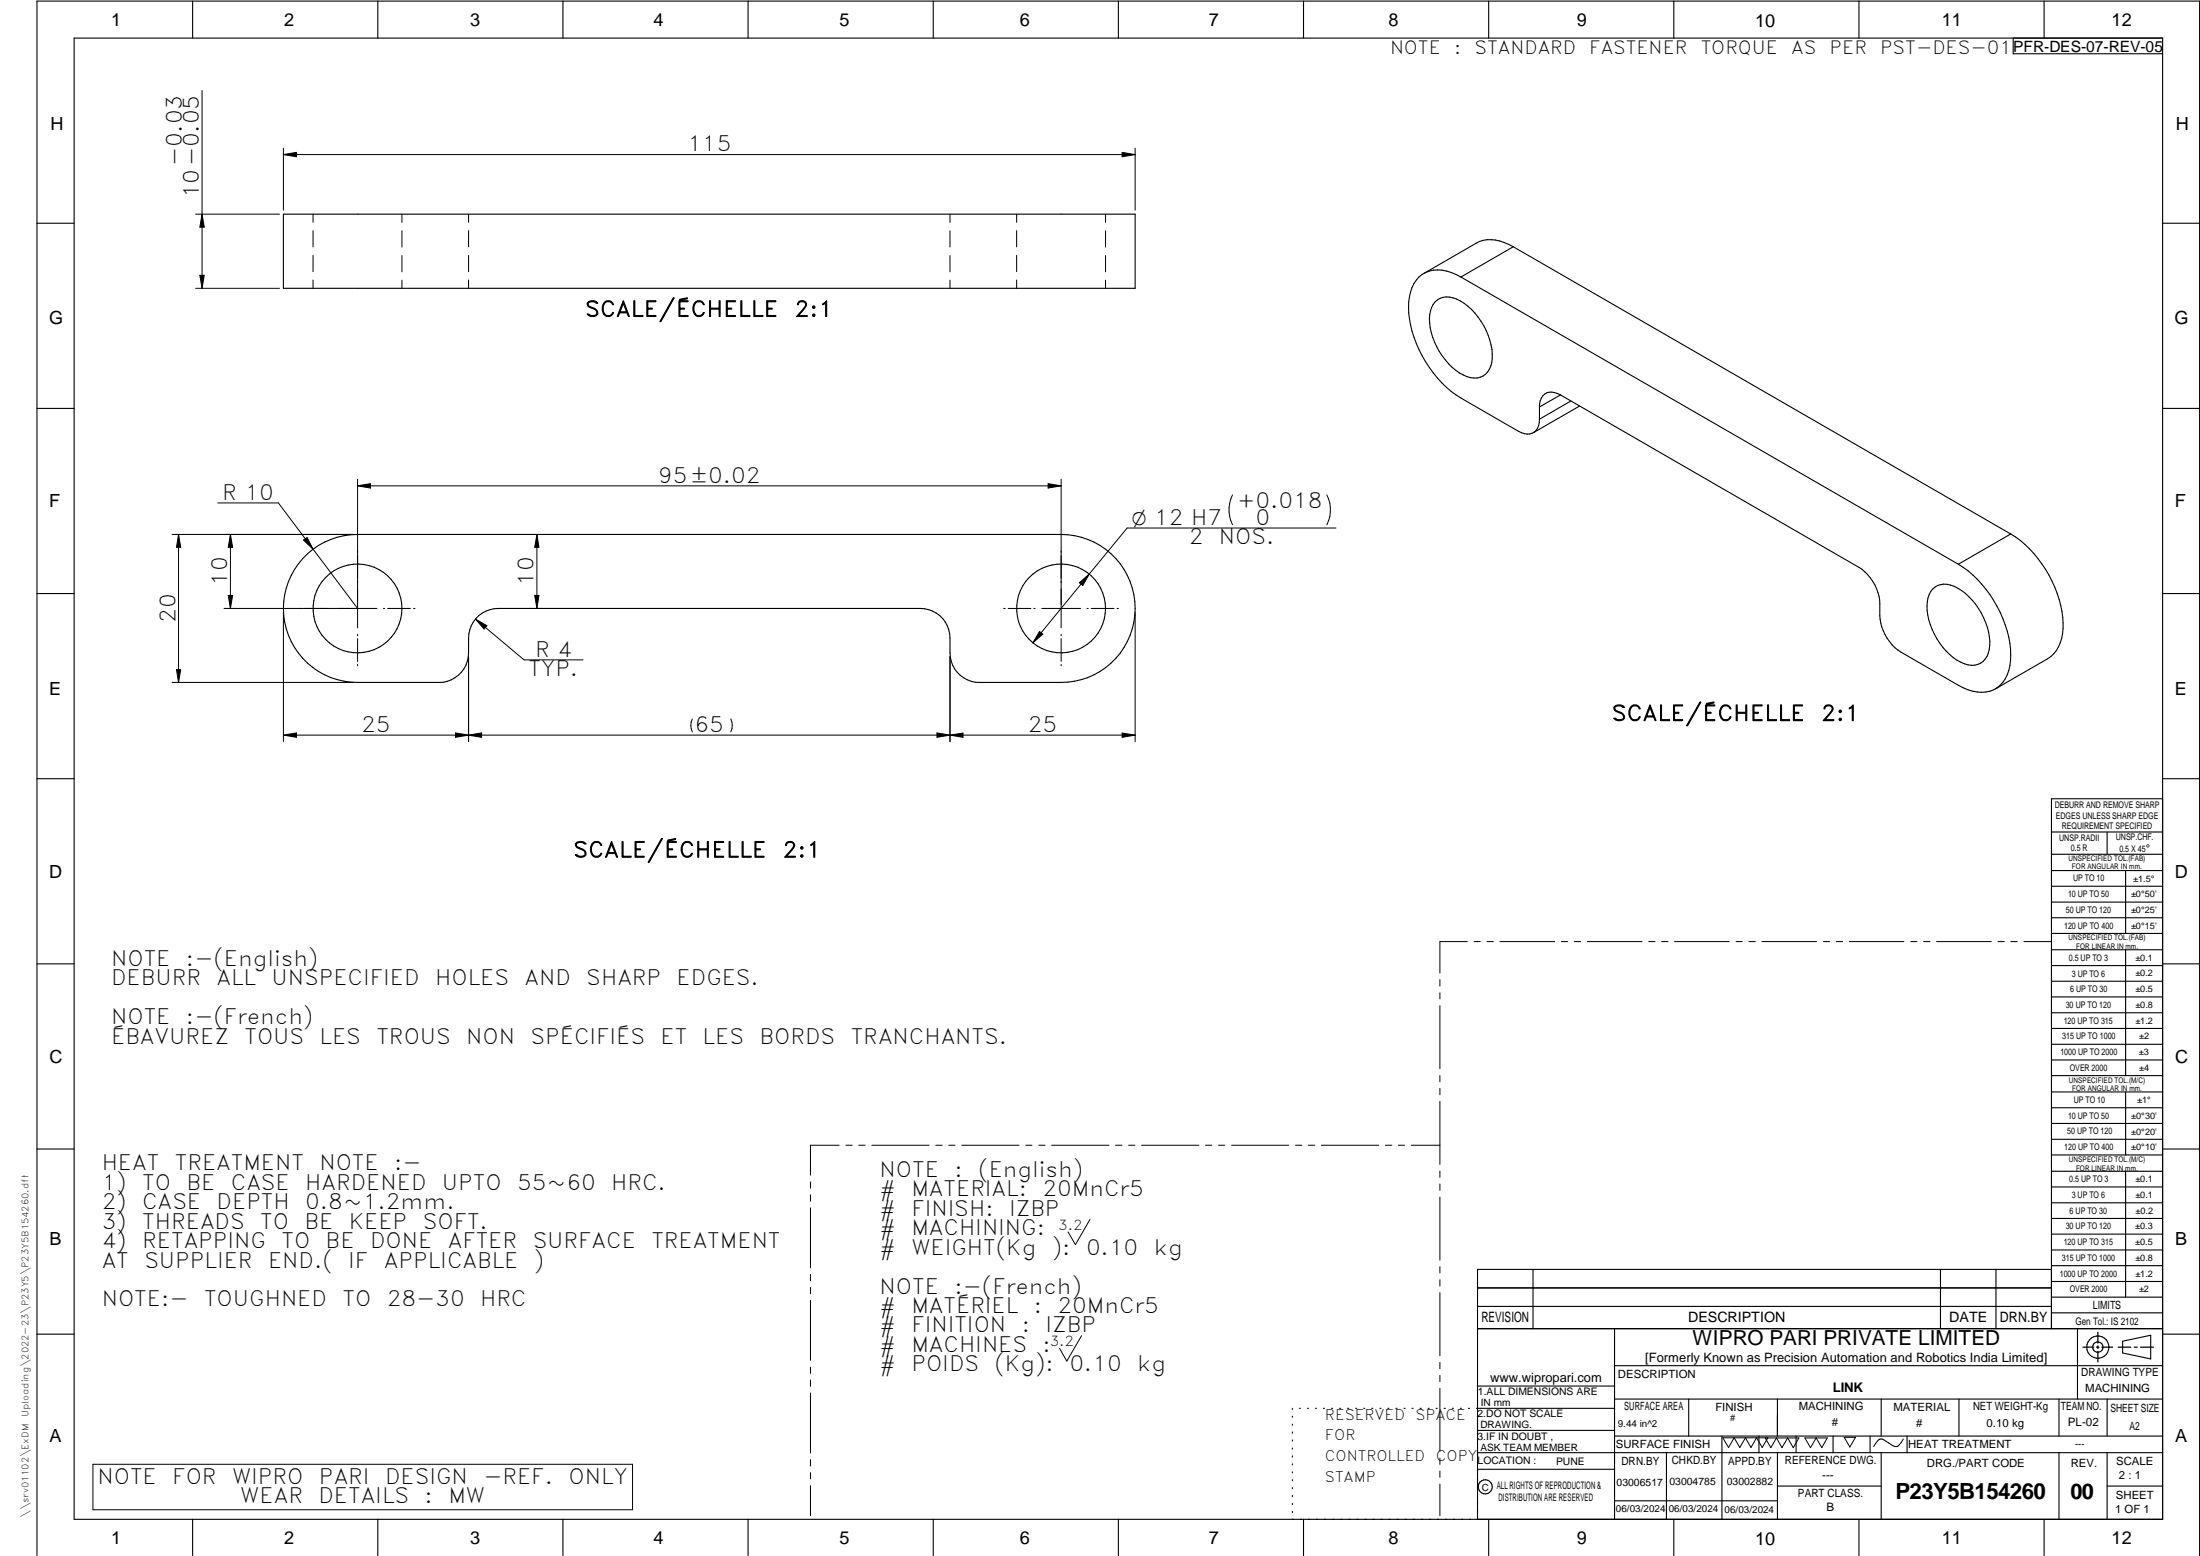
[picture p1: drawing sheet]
<svg xmlns="http://www.w3.org/2000/svg" width="594mm" height="420mm" viewBox="0 0 594 420" stroke-linecap="round" stroke-linejoin="round" font-family="sans-serif">
<g fill="none" stroke="#000" stroke-width=".3">
<path d="M20 10.3h564v400h-564zM52 .3v10M102 .3v10M152 .3v10M202 .3v10M252 .3v10M302 .3v10M352 .3v10M402 .3v10M452 .3v10M502 .3v10M543.6 10.3v4.2h40.4"/>
<path d="M552 .3v10M76.5 57.8h230v20.1h-230zM10 60.3h10M394.5 74.8l134.3 77.6M394.5 74.8a9.9 9.9 0 0 0-10.5-.7 10.3 10.3 0 0 0-3.6 8.9 31.3 31.3 0 0 0 14.1 24.5l15.5 9a3.7 3.7 0 0 0 4.8-.3 4.5 4.5 0 0 0 .9-3M408.6 66.6l134.4 77.6M408.6 66.6a10 10 0 0 0-10-.9l-14.1 8.1M408.6 66.6l-14.1 8.2M584 60.3h10M387.5 81.5a5.3 5.3 0 0 1 6.9-.2 18.4 18.4 0 0 1 8.6 15.4 4.9 4.9 0 0 1-5 5.4 12.1 12.1 0 0 1-8.5-6 16 16 0 0 1-3.2-12.2l.3-.9zM10 110.3h10M415.7 109.9v3.3"/>
<path d="M421.4 106.6a3.7 3.7 0 0 0-4.8 .3 4.5 4.5 0 0 0-.9 3M421.4 106.6l80.6 46.6a12.5 12.5 0 0 1 5.6 9.8 13.6 13.6 0 0 0 3.3 11.1l2.4 2 15.5 8.9a10.5 10.5 0 0 0 9.5 1.3 9 9 0 0 0 4.6-7.9 30.1 30.1 0 0 0-7.8-20.7 25.1 25.1 0 0 0-6.3-5.3M421.4 106.6l-5.7 3.3M424.2 108.3l-8.5 4.9M426.5 109.6l-12.4 7.2M584 110.3h10M81.7 150.8a19.9 19.9 0 0 1 14.9-6.5h189.9a20 20 0 0 1 20 20 20 20 0 0 1-20 20h-22a8 8 0 0 1-8-8 12.6 12.6 0 0 0-1.2-8.3 8 8 0 0 0-6.8-3.7h-114a8 8 0 0 0-8 8 12.8 12.8 0 0 1-1.2 8.3 8.1 8.1 0 0 1-6.8 3.7h-21.9a20 20 0 0 1-18.3-11.9 20 20 0 0 1 3.4-21.6zM521.9 159.1a5.2 5.2 0 0 1 6.8-.3 18.4 18.4 0 0 1 8.6 15.5 5 5 0 0 1-4.9 5.4 13.4 13.4 0 0 1-9.4-7.2 14.3 14.3 0 0 1-2.1-11.9zM543 144.2a30.9 30.9 0 0 1 14.1 25.5 9.6 9.6 0 0 1-4.1 8.1l-14.1 8.2M543 144.2l-14.2 8.2M10 160.3h10M584 160.3h10"/>
<path d="M10 210.3h10M584 215.7h-30v143.1M584 210.3h10M554 224.7h30M554 230.7h30M554 235.1h30M554 239.3h30M569 224.7v6M574 235.1v17M554 243.6h30M554 247.8h30M554 252.1h30"/>
<path d="M554 256.5h30M574 256.5v33.9M10 260.3h10M554 260.7h30M554 265h30M554 269.2h30M554 273.5h30M554 277.7h30M584 260.3h10M554 282h30M554 286.2h30M554 290.4h30"/>
<path d="M554 294.9h30M554 299.1h30M574 294.9v17M10 310.3h10M554 303.4h30M554 307.6h30M554 311.9h30M554 316.3h30M574 316.3v34M584 310.3h10M554 320.5h30M554 324.8h30"/>
<path d="M554 329h30M554 333.2h30M554 337.5h30M399 358.8h185M399 352.8h155M399 347.8h155M414 342.8v16M436 358.8v51.5M524 342.8v16M539 342.8v16M554 341.8h30M554 346h30"/>
<path d="M554 350.3h30M554 354.5h30M554 342.8h-155v67.5M561 358.8v19M10 360.3h10M399 374.3h37M436 368.8h148M436 377.8h148M456 377.8v10M480 377.8v10M508 377.8v10M529 377.8v10"/>
<path d="M556 377.8v10M569 377.8v10M573.2 362.2l7.6-1.6v6.3l-7.6-1.6zM584 360.3h10M349 380.3v.3M349 382.4v.3M349 384.6v.3M349 386.7v.3M349 388.8v.3M349 391v.3M349 393.1v.3M349 395.3v.3"/>
<path d="M349 397.4v.3M349 399.5v.3M350.9 380.3h.2M353.1 380.3h.2M355.2 380.3h.3M357.4 380.3h.3M359.6 380.3h.3M361.7 380.3h.3M363.9 380.3h.3M366.1 380.3h.3M368.3 380.3h.2M370.4 380.3h.3"/>
<path d="M372.6 380.3h.3M374.8 380.3h.3M376.9 380.3h.4M379.1 380.3h.3M381.3 380.3h.3M383.4 380.3h.4M385.6 380.3h.3M387.8 380.3h.3M390 380.3h.3M392.2 380.3h.3M394.3 380.3h.3M396.5 380.3h.3"/>
<path d="M398.7 380.3h37.3M399 386.2h37M399 396.7h37M436 387.8h148M450 392.3v18M465 387.8v22.5M475 387.8v4.5M480 392.3v18M485 387.8v4.5M495 387.8v4.5M505 387.8v4.5M508 392.3v18"/>
<path d="M515 387.8v4.5M556 392.3v18M569 392.3v18M584 392.3h-185M52 410.3v9.7M102 410.3v9.7M152 410.3v9.7M202 410.3v9.7M252 410.3v9.7M302 410.3v9.7M349 401.7v.3M349 403.8v.4"/>
<path d="M349 406v.3M349 408.1v.3M352 410.3v9.7M402 410.3v9.7M436 405.3h44M452 410.3v9.7M480 401.3h28M502 410.3v9.7M552 410.3v9.7M569 401.3h15M10 420v-419.7h584v419.7"/>
<circle cx="96.5" cy="164.3" r="12"/>
<circle cx="286.5" cy="164.3" r="12"/>
<circle cx="566.5" cy="363.8" r="2.99"/>
<circle cx="566.5" cy="363.7" r="1.41"/>
<circle cx="401.1" cy="401.5" r="1.9"/>
</g>
<path d="M566.5 359.7v3M562.5 363.8h2.9M566.1 363.8h.7M566.5 363.4v.7M566.5 364.9v2.8M567.6 363.8h2.9M572 363.8h3.4M576.3 363.8h.8M578 363.8h3.5" fill="none" stroke="#000" stroke-width=".34"/>
<g fill="none" stroke="#000" stroke-width=".27">
<path d="M54.6 24.4v53.5M52.8 57.8h22.7M54.6 57.8l.6 3.5h-1.2zM76.5 40v16.8M76.5 41.7h230M76.5 41.7l3.5-.6v1.2zM84.5 57.8v2.2M108.5 57.8v2.3M126.5 57.8v2.2M256.5 57.8v2.3M274.5 57.8v2.2M298.5 57.8v2.3"/>
<path d="M303 41.1l3.5 .6-3.5 .6zM306.5 40v16.8M52.8 77.9h22.7M54 74.3h1.2l-.6 3.6zM84.5 62.3v4.4M84.5 69v4.4M84.5 75.6v2.3M108.5 62.3v4.4M108.5 69v4.4M108.5 75.6v2.3M126.5 62.3v4.4M126.5 69v4.4"/>
<path d="M126.5 75.6v2.3M256.5 62.3v4.4M256.5 69v4.4M256.5 75.6v2.3M274.5 62.3v4.4M274.5 69v4.4M274.5 75.6v2.3M298.5 62.3v4.4M298.5 69v4.4M298.5 75.6v2.3M58.8 135.8h16.4l21.4 28.5M96.6 129.4v40.1"/>
<path d="M96.6 131.2l3.4-.6v1.2zM96.6 131.2h189.9M283 130.6l3.5 .6-3.5 .6zM286.5 129.4v40.1M332.8 133.6a9 9 0 0 0 0 8.1M358.3 133.6a9 9 0 0 1 0 8.1M46.5 144.3h49M48.2 144.3v40M48.2 144.3l.6 3.5h-1.1zM62.2 144.3v20M62.2 144.3l.6 3.5h-1.2zM82 145.8l.9-.6 1.6 3.1z"/>
<path d="M145 144.3l.5 3.5h-1.1zM145 144.3v20M291.5 157.4l2.6-2.4-1.7 3.1zM294.1 155l-15.2 18.6M360.8 142.6h-56.4l-10.3 12.4M61.6 160.8h1.2l-.6 3.5zM76.5 165.4v34.8M96.6 171.3v.4M96.6 172.5v6.1M96.6 179.4v.4M101.8 164.3h-41.3M103.5 164.3h.4"/>
<path d="M104.7 164.3h6.1M111.7 164.3h.3M126.5 177.3v22.9M128.4 167.2l3.1 1.8-.8 .8zM128.4 167.2l13.1 11h15.9M144.4 160.8h1.1l-.5 3.5zM256.5 177.3v23M271 164.3h.4M272.2 164.3h6.2M279.2 164.3h.3M280.7 170.5l.9 .7-2.7 2.4zM281.3 164.3h10.5"/>
<path d="M286.5 171.3v.4M286.5 172.5v6.1M286.5 179.4v.4M293.5 164.3h.4M294.7 164.3h6.1M301.7 164.3h.3M306.5 165.4v34.9M46.5 184.3h49M47.7 180.8h1.1l-.6 3.5zM76.5 198.5l3.5-.6v1.2zM76.5 198.5h230M123 197.9v1.2l7-1.2v1.2z"/>
<path d="M186.9 194.1a4.1 4.1 0 0 0 0 3.5M197.4 194.1a4.1 4.1 0 0 1 0 3.5M253 197.9l7 1.2v-1.1l-7 1.1zM303 198l3.5 .5-3.5 .6zM396.2 254.3h-7.4v8.5M398.1 254.3h1.6M401.5 254.3h1.8M405 254.3h14.8M421.6 254.3h1.7M425.1 254.3h1.7M428.6 254.3h14.8M445.2 254.3h1.7"/>
<path d="M448.7 254.3h1.7M452.2 254.3h14.8M468.8 254.3h1.7M472.3 254.3h1.7M475.8 254.3h14.8M492.4 254.3h1.7M495.8 254.3h1.8M499.4 254.3h14.7M516 254.3h1.6M519.4 254.3h1.8M522.9 254.3h14.8M539.5 254.3h1.7"/>
<path d="M543 254.3h1.7M546.5 254.3h7.4M388.8 264.5v1.8M388.8 268.1v1.6M388.8 271.6v17M388.8 290.4v1.7M388.8 293.9v1.7M388.8 297.4v17M218.9 319.2v1.6M226.6 309.2h-7.7v8.1M228.4 309.2h1.7M231.9 309.2h1.7"/>
<path d="M235.4 309.2h15.5M252.7 309.2h1.7M256.2 309.2h1.7M259.7 309.2h15.5M277 309.2h1.7M280.5 309.2h1.7M284 309.2h15.5M301.2 309.2h1.8M304.8 309.2h1.7M308.3 309.2h15.5M325.5 309.2h1.7M329.1 309.2h1.6"/>
<path d="M332.6 309.2h15.4M349.8 309.2h1.7M353.3 309.2h1.7M356.8 309.2h15.5M374.1 309.2h1.7M377.6 309.2h1.7M381.1 309.2h7.7M388.8 316.2v1.7M388.8 319.7v1.7M218.9 322.6v1.8M218.9 326.1v16.2M294.3 329.3l-3.9 6.8-2-3.4"/>
<path d="M388.8 323.2v17.1M218.9 344.1v1.8M218.9 347.6v1.7M218.9 351.2v16.1M388.8 342.1v1.6M388.8 345.6v1.7M388.8 349v17.1M218.9 369.1v1.7M218.9 372.6v1.8M218.9 376.1v16.2M292.1 360.7l-4 6.8-2-3.4M388.8 367.9v1.7"/>
<path d="M388.8 371.4v1.7M388.8 374.9v17M25.1 395.4h145.7v12.3h-145.7zM218.9 394.1v1.8M218.9 397.6v1.7M388.8 393.7v1.7M388.8 397.2v1.7M465.2 388.2h12.2l-1.5 2.7-1.6-2.7-1.5 2.7-1.5-2.7-1.5 2.7-1.5-2.7-1.5 2.7zM476.7 388.3h9.1l-1.6 2.6-1.5-2.6-1.5 2.6-1.5-2.6-1.5 2.6zM487.4 388.3h6l-1.5 2.6-1.5-2.6-1.5 2.6zM498 388.1h3.1l-1.6 2.6zM514 388.6l-1.1 1.5a1.2 1.2 0 0 1-1.8 .3l-1.8-1.2a1.55 1.55 0 0 0-1.6-.6 1.55 1.55 0 0 0-1.2 1.1l-.5 .9"/>
<path d="M218.9 401.2v8.1M388.8 400.7v8.6"/>
</g>
<g fill="#000">
<path d="M76.5 41.7l3.5-.6v1.2zM303 41.1l3.5 .6-3.5 .6zM54.6 57.8l.6 3.5h-1.2zM54 74.3h1.2l-.6 3.6zM96.6 131.2l3.4-.6v1.2zM283 130.6l3.5 .6-3.5 .6zM48.2 144.3l.6 3.5h-1.1zM62.2 144.3l.6 3.5h-1.2zM82 145.8l.9-.6 1.6 3.1zM145 144.3l.5 3.5h-1.1zM291.5 157.4l2.6-2.4-1.7 3.1zM61.6 160.8h1.2l-.6 3.5z"/>
<path d="M128.4 167.2l3.1 1.8-.8 .8zM144.4 160.8h1.1l-.5 3.5zM280.7 170.5l.9 .7-2.7 2.4zM47.7 180.8h1.1l-.6 3.5zM76.5 198.5l3.5-.6v1.2zM123 197.9l3.5 .6-3.5 .6zM126.5 198.5l3.5-.6v1.2zM253 197.9l3.5 .6-3.5 .6zM256.5 198.5l3.5-.5v1.1zM303 198l3.5 .5-3.5 .6z"/>
</g>
<text font-size="6" x="511.8" y="404.8">P23Y5B154260</text>
<text font-size="5.9" x="559.1" y="404.7">00</text>
<g font-size="5.7">
<text x="185.6" y="40.9">115</text>
<text x="49.1" y="45" transform="rotate(-90 49.1 45)">-0.03</text>
<text x="53.7" y="53.6" transform="rotate(-90 53.7 53.6)">10-0.05</text>
<text x="158" y="85.5">SCALE/ÉCHELLE</text>
<text x="214.6" y="85.5">2:1</text>
<text x="177.7" y="130.3">95±0.02</text>
<text x="60" y="135">R 10</text>
<text x="334" y="137.1">+0.018</text>
<text x="339" y="141.7">0</text>
<text x="321" y="146.9">2</text>
<text x="329.1" y="146.9">NOS.</text>
<text x="61.3" y="158.2" transform="rotate(-90 61.3 158.2)">10</text>
<text x="144.1" y="158.2" transform="rotate(-90 144.1 158.2)">10</text>
<text x="47.4" y="168.2" transform="rotate(-90 47.4 168.2)">20</text>
<text x="144.5" y="177.3">R 4</text>
<text x="142.7" y="182.5">TYP.</text>
<text x="97.6" y="197.6">25</text>
<text x="187.6" y="197.6">65</text>
<text x="277.6" y="197.7">25</text>
<text x="435.2" y="194.6">SCALE/ÉCHELLE</text>
<text x="491.8" y="194.6">2:1</text>
<text x="154.8" y="231.5">SCALE/ÉCHELLE</text>
<text x="211.3" y="231.5">2:1</text>
<text x="30" y="260.8">NOTE</text>
<text x="50.2" y="260.8">:-(English)</text>
<text x="30" y="266.1">DEBURR</text>
<text x="58.5" y="266.1">ALL</text>
<text x="73.4" y="266.1">UNSPECIFIED</text>
<text x="117.5" y="266.1">HOLES</text>
<text x="141.7" y="266.1">AND</text>
<text x="158.3" y="266.1">SHARP</text>
<text x="182.7" y="266.1">EDGES.</text>
<text x="30" y="276.6">NOTE</text>
<text x="30" y="281.8">ÉBAVUREZ</text>
<text x="50.2" y="276.6">:-(French)</text>
<text x="66" y="281.8">TOUS</text>
<text x="86.3" y="281.8">LES</text>
<text x="101.6" y="281.8">TROUS</text>
<text x="125.9" y="281.8">NON</text>
<text x="143.3" y="281.8">SPÉCIFIÉS</text>
<text x="178.4" y="281.8">ET</text>
<text x="189.7" y="281.8">LES</text>
<text x="205.1" y="281.8">BORDS</text>
<text x="229.7" y="281.8">TRANCHANTS.</text>
<text x="27.5" y="316">HEAT</text>
<text x="47.2" y="316">TREATMENT</text>
<text x="86.3" y="316">NOTE</text>
<text x="106.5" y="316">:-</text>
<text x="237.5" y="317.8">NOTE</text>
<text x="257.7" y="317.8">:</text>
<text x="264.1" y="317.8">(English)</text>
<text x="27.5" y="321.3">1)</text>
<text x="38.4" y="321.3">TO</text>
<text x="50.4" y="321.3">BE</text>
<text x="62.3" y="321.3">CASE</text>
<text x="82.4" y="321.3">HARDENED</text>
<text x="119.3" y="321.3">UPTO</text>
<text x="139.7" y="321.3">55~60</text>
<text x="165.1" y="321.3">HRC.</text>
<text x="237.5" y="323">#</text>
<text x="246.1" y="323">MATERIAL:</text>
<text x="281.5" y="323">20MnCr5</text>
<text x="27.5" y="326.5">2)</text>
<text x="38.4" y="326.5">CASE</text>
<text x="58.5" y="326.5">DEPTH</text>
<text x="82.4" y="326.5">0.8~1.2mm.</text>
<text x="237.5" y="328.3">#</text>
<text x="246.1" y="328.3">FINISH:</text>
<text x="272.5" y="328.3">IZBP</text>
<text x="27.5" y="331.8">3)</text>
<text x="38.4" y="331.8">THREADS</text>
<text x="70.3" y="331.8">TO</text>
<text x="82.2" y="331.8">BE</text>
<text x="94.2" y="331.8">KEEP</text>
<text x="114.2" y="331.8">SOFT.</text>
<text x="237.5" y="333.5">#</text>
<text x="246.1" y="333.5">MACHINING:</text>
<text x="27.5" y="337">4)</text>
<text x="38.4" y="337">RETAPPING</text>
<text x="76" y="337">TO</text>
<text x="87.9" y="337">BE</text>
<text x="99.9" y="337">DONE</text>
<text x="120.9" y="337">AFTER</text>
<text x="143.8" y="337">SURFACE</text>
<text x="175.9" y="337">TREATMENT</text>
<text x="237.5" y="338.8">#</text>
<text x="246.1" y="338.8">WEIGHT(Kg</text>
<text x="284" y="338.8">):</text>
<text x="293.3" y="338.8">0.10</text>
<text x="311.6" y="338.8">kg</text>
<text x="27.5" y="342.3">AT</text>
<text x="39" y="342.3">SUPPLIER</text>
<text x="72.4" y="342.3">END.(</text>
<text x="94" y="342.3">IF</text>
<text x="103.6" y="342.3">APPLICABLE</text>
<text x="144.2" y="342.3">)</text>
<text x="27.5" y="352.8">NOTE:-</text>
<text x="55.1" y="352.8">TOUGHNED</text>
<text x="92.5" y="352.8">TO</text>
<text x="104.5" y="352.8">28-30</text>
<text x="129.7" y="352.8">HRC</text>
<text x="237.5" y="349.3">NOTE</text>
<text x="257.7" y="349.3">:-(French)</text>
<text x="237.5" y="354.5">#</text>
<text x="237.5" y="359.8">#</text>
<text x="246.1" y="359.8">FINITION</text>
<text x="246.1" y="354.5">MATÉRIEL</text>
<text x="275.9" y="359.8">:</text>
<text x="279.2" y="354.5">:</text>
<text x="282.3" y="359.8">IZBP</text>
<text x="285.6" y="354.5">20MnCr5</text>
<text x="237.5" y="365">#</text>
<text x="246.1" y="365">MACHINES</text>
<text x="281.5" y="365">:</text>
<text x="237.5" y="370.3">#</text>
<text x="246.1" y="370.3">POIDS</text>
<text x="268.5" y="370.3">(Kg):</text>
<text x="288.8" y="370.3">0.10</text>
<text x="307.1" y="370.3">kg</text>
<text x="26.3" y="400.6">NOTE</text>
<text x="46.5" y="400.6">FOR</text>
<text x="62.7" y="400.6">WIPRO</text>
<text x="86.1" y="400.6">PARI</text>
<text x="104" y="400.6">DESIGN</text>
<text x="130.5" y="400.6">-REF.</text>
<text x="153.5" y="400.6">ONLY</text>
<text x="64.9" y="405.9">WEAR</text>
<text x="86" y="405.9">DETAILS</text>
<text x="114.7" y="405.9">:</text>
<text x="121.1" y="405.9">MW</text>
</g>
<text font-size="5.6" x="457" y="363.2">WIPRO PARI PRIVATE LIMITED</text>
<text font-size="5.4" x="305.6" y="141.7">O 12 H7</text>
<g font-size="4.9">
<text x="30" y="6.9">1</text>
<text x="76.7" y="6.9">2</text>
<text x="127" y="6.9">3</text>
<text x="176.5" y="6.9">4</text>
<text x="226.7" y="6.9">5</text>
<text x="275.4" y="6.9">6</text>
<text x="326.4" y="6.9">7</text>
<text x="375" y="6.9">8</text>
<text x="425.8" y="6.9">9</text>
<text x="473.9" y="7.3">10</text>
<text x="524.3" y="6.9">11</text>
<text x="570.2" y="6.9">12</text>
<text x="375.4" y="14.5">NOTE</text>
<text x="392.7" y="14.5">:</text>
<text x="398.2" y="14.5">STANDARD</text>
<text x="429.2" y="14.5">FASTENER</text>
<text x="459.2" y="14.5">TORQUE</text>
<text x="483.7" y="14.5">AS</text>
<text x="494.1" y="14.5">PER</text>
<text x="507.7" y="14.5">PST-DES-01</text>
<text x="13.6" y="35.1">H</text>
<text x="587.6" y="35.1">H</text>
<text x="13.2" y="87.5">G</text>
<text x="587.2" y="87.5">G</text>
<text x="13.2" y="137">F</text>
<text x="587.2" y="137">F</text>
<text x="13.2" y="187.6">E</text>
<text x="587.2" y="187.6">E</text>
<text x="13.2" y="237">D</text>
<text x="587.2" y="237">D</text>
<text x="13.4" y="287.1">C</text>
<text x="587.4" y="287.1">C</text>
<text x="13.4" y="336.2">B</text>
<text x="587.4" y="336.2">B</text>
<text x="13.4" y="389.3">A</text>
<text x="587.4" y="389.3">A</text>
<text x="30" y="416.9">1</text>
<text x="76.7" y="416.9">2</text>
<text x="127" y="416.9">3</text>
<text x="176.5" y="416.9">4</text>
<text x="226.7" y="416.9">5</text>
<text x="275.4" y="416.9">6</text>
<text x="326.4" y="416.9">7</text>
<text x="375" y="416.9">8</text>
<text x="425.8" y="416.9">9</text>
<text x="473.9" y="417.3">10</text>
<text x="524.3" y="416.9">11</text>
<text x="570.2" y="416.9">12</text>
</g>
<text font-size="4.2" x="543.6" y="14">PFR-DES-07-REV-05</text>
<g font-size="3.9">
<text x="400" y="357.1">REVISION</text>
<text x="455.9" y="357.1">DESCRIPTION</text>
<text x="526.4" y="357.1">DATE</text>
<text x="540" y="357.1">DRN.BY</text>
<text x="357.8" y="383.3">RESERVED</text>
<text x="382.3" y="383.3">SPACE</text>
<text x="357.8" y="388.9">FOR</text>
<text x="357.8" y="394.5">CONTROLLED</text>
<text x="387.8" y="394.5">COPY</text>
<text x="357.8" y="400">STAMP</text>
</g>
<g font-size="3.7">
<text x="285.7" y="332.1">3.2</text>
<text x="283.5" y="363.6">3.2</text>
</g>
<text font-size="3.6" x="495" y="375.8">LINK</text>
<g font-size="3.5">
<text x="444.3" y="367.7">[Formerly Known as Precision Automation and Robotics India Limited]</text>
<text x="402.4" y="373.3">www.wipropari.com</text>
</g>
<g font-size="3.1">
<text x="565.1" y="353.5">LIMITS</text>
<text x="562" y="371.7">DRAWING TYPE</text>
<text x="436.9" y="372.1">DESCRIPTION</text>
<text x="563.1" y="375.9">MACHINING</text>
<text x="438.6" y="380.8">SURFACE AREA</text>
<text x="463.2" y="380.9">FINISH</text>
<text x="485.7" y="380.8">MACHINING</text>
<text x="511.3" y="380.9">MATERIAL</text>
<text x="532.8" y="380.7">NET WEIGHT-Kg</text>
<text x="556.5" y="380.7">TEAM NO.</text>
<text x="569.9" y="381.2">SHEET SIZE</text>
<text x="494.6" y="385.1">#</text>
<text x="517.4" y="385.3">#</text>
<text x="536.4" y="385.3">0.10 kg</text>
<text x="558.4" y="385.1">PL-02</text>
<text x="575" y="386.1">A2</text>
<text x="436.3" y="391">SURFACE FINISH</text>
<text x="437.8" y="395.5">DRN.BY</text>
<text x="451.4" y="395.4">CHKD.BY</text>
<text x="466.6" y="395.5">APPD.BY</text>
<text x="482" y="395.4">REFERENCE DWG.</text>
<text x="515.3" y="391.1">HEAT TREATMENT</text>
<text x="571.4" y="395.6">SCALE</text>
<text x="492.1" y="399.4">---</text>
<text x="520.4" y="396.2">DRG./PART CODE</text>
<text x="559.2" y="396.1">REV.</text>
<text x="572.2" y="399.5">2 : 1</text>
<text x="485.5" y="404.3">PART CLASS.</text>
<text x="493.2" y="407.9">B</text>
<text x="571.4" y="404.7">SHEET</text>
<text x="571.2" y="408.4">1 OF 1</text>
</g>
<text font-size="3" x="579.5" y="230.1">°</text>
<g font-size="2.8">
<text x="560.4" y="357.7">Gen Tol.: IS 2102</text>
<text x="399.1" y="376.6">1.ALL DIMENSIONS ARE</text>
<text x="399" y="382.7">2.DO NOT SCALE</text>
<text x="399" y="388.7">3.IF IN DOUBT ,</text>
<text x="399" y="395.4">LOCATION :</text>
<text x="420.2" y="395.6">PUNE</text>
<text x="404.2" y="402">ALL RIGHTS OF REPRODUCTION &amp;</text>
<text x="436.5" y="401.2">03006517</text>
<text x="450.8" y="400.9">03004785</text>
<text x="466.3" y="401">03002882</text>
<text x="404.7" y="405.4">DISTRIBUTION ARE RESERVED</text>
</g>
<g font-size="2.7">
<text x="399.9" y="379.7">IN mm</text>
<text x="399.7" y="385.7">DRAWING.</text>
<text x="436.9" y="385.4">9.44 in^2</text>
<text x="399.7" y="391.8">ASK TEAM MEMBER</text>
<text x="400.1" y="402.5">C</text>
<text x="436.4" y="408.3">06/03/2024</text>
<text x="450.6" y="408.4">06/03/2024</text>
<text x="465.7" y="408.5">06/03/2024</text>
</g>
<g font-size="2.5">
<text x="554.9" y="218.3">DEBURR AND REMOVE SHARP</text>
<text x="555.2" y="221">EDGES UNLESS SHARP EDGE</text>
<text x="556.1" y="227.1">UNSP.RADII</text>
<text x="556.8" y="223.8">REQUIREMENT SPECIFIED</text>
<text x="571.4" y="226.9">UNSP.CHF.</text>
<text x="559.2" y="229.9">0.5 R</text>
<text x="572.3" y="230.1">0.5 X 45</text>
<text x="559.8" y="238">UP TO 10</text>
<text x="576.1" y="238.1">±1.5°</text>
<text x="558.5" y="242.2">10 UP TO 50</text>
<text x="575.5" y="242.3">±0°50'</text>
<text x="557.4" y="250.7">120 UP TO 400</text>
<text x="557.9" y="246.5">50 UP TO 120</text>
<text x="575.5" y="250.7">±0°15'</text>
<text x="575.5" y="246.5">±0°25'</text>
<text x="558.7" y="259.4">0.5 UP TO 3</text>
<text x="559.5" y="263.7">3 UP TO 6</text>
<text x="576.6" y="263.6">±0.2</text>
<text x="576.6" y="259.4">±0.1</text>
<text x="559" y="267.9">6 UP TO 30</text>
<text x="576.6" y="267.9">±0.5</text>
<text x="557.8" y="272.2">30 UP TO 120</text>
<text x="576.6" y="272.2">±0.8</text>
<text x="556.9" y="280.7">315 UP TO 1000</text>
<text x="557.3" y="276.4">120 UP TO 315</text>
<text x="576.6" y="276.4">±1.2</text>
<text x="577.7" y="280.7">±2</text>
<text x="556.4" y="284.9">1000 UP TO 2000</text>
<text x="577.6" y="284.9">±3</text>
<text x="558.9" y="289.2">OVER 2000</text>
<text x="577.7" y="289.3">±4</text>
<text x="560" y="297.9">UP TO 10</text>
<text x="577.1" y="297.9">±1°</text>
<text x="558.5" y="302.1">10 UP TO 50</text>
<text x="575.5" y="302.1">±0°30'</text>
<text x="557.4" y="310.6">120 UP TO 400</text>
<text x="558.2" y="306.3">50 UP TO 120</text>
<text x="575.5" y="310.6">±0°10'</text>
<text x="575.5" y="306.4">±0°20'</text>
<text x="558.8" y="319.2">0.5 UP TO 3</text>
<text x="559.4" y="323.4">3 UP TO 6</text>
<text x="576.6" y="319.2">±0.1</text>
<text x="576.6" y="323.5">±0.1</text>
<text x="558.9" y="327.7">6 UP TO 30</text>
<text x="576.7" y="327.7">±0.2</text>
<text x="557.8" y="332">30 UP TO 120</text>
<text x="576.6" y="332">±0.3</text>
<text x="556.8" y="340.5">315 UP TO 1000</text>
<text x="557.3" y="336.3">120 UP TO 315</text>
<text x="576.6" y="336.3">±0.5</text>
<text x="576.6" y="340.5">±0.8</text>
<text x="556.2" y="344.7">1000 UP TO 2000</text>
<text x="576.6" y="344.7">±1.2</text>
<text x="558.9" y="349">OVER 2000</text>
<text x="577.6" y="349">±2</text>
<text x="467.2" y="383.8">#</text>
<text x="560.4" y="390.7">---</text>
</g>
<g font-size="2.4">
<text x="7.7" y="382.7" transform="rotate(-90 7.7 382.7)">Uploading\2022-23\P23Y5\P23Y5B154260.dft</text>
<text x="7.7" y="409.8" transform="rotate(-90 7.7 409.8)">\\srv01102\ExDM</text>
</g>
<g font-size="2.1">
<text x="558.5" y="232.4">UNSPECIFIED TOL.(FAB)</text>
<text x="559.5" y="234.7">FOR ANGULAR IN mm.</text>
<text x="558.6" y="253.9">UNSPECIFIED TOL.(FAB)</text>
<text x="560.7" y="256.3">FOR LINEAR IN mm.</text>
<text x="558.7" y="292.3">UNSPECIFIED TOL.(M/C)</text>
<text x="559.6" y="294.7">FOR ANGULAR IN mm.</text>
<text x="558.7" y="313.7">UNSPECIFIED TOL.(M/C)</text>
<text x="560.6" y="316.1">FOR LINEAR IN mm.</text>
</g>
</svg>
